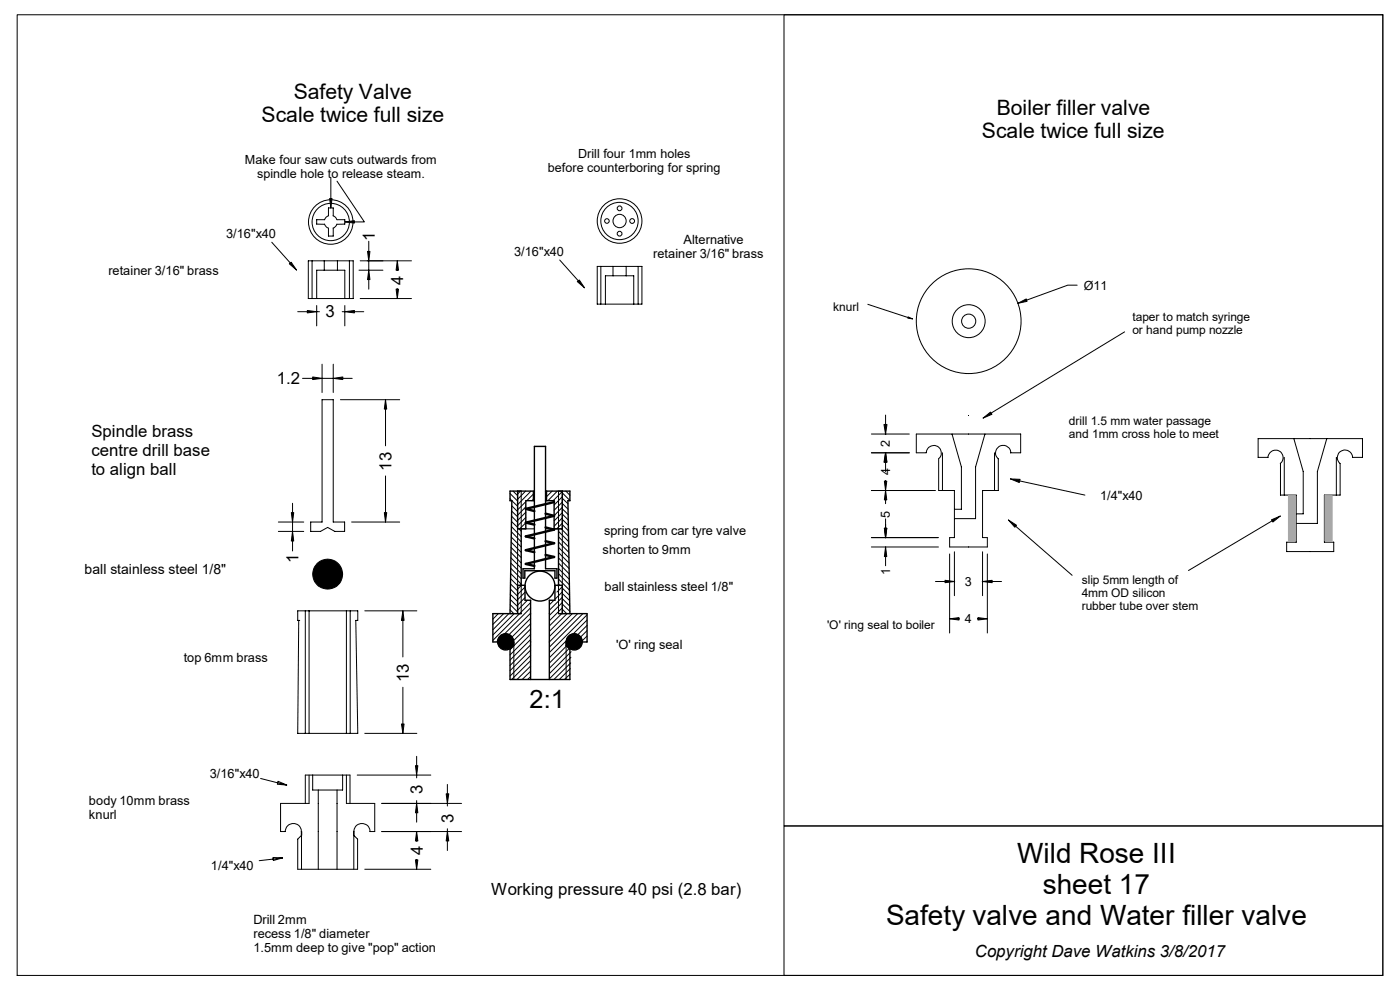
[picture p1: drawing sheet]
<svg xmlns="http://www.w3.org/2000/svg" width="297mm" height="210mm" viewBox="0 0 297 210" stroke-linecap="round" stroke-linejoin="round" font-family="sans-serif">
<g fill="none" stroke="#000" stroke-width=".21">
<path d="M184.1 64.6l8.5 2.8M192.7 67.2l.9 .4-1-.1zM215.9 64.3l1.8-.9 .2 .5zM228.5 60.5h-2l-8.7 3.2M238.6 70.4l-28.3 17.2M184.9 96.1h8M184.9 92.1h8M187.5 90h.7l-.3 2.1zM187.8 92l.1 .1zM187.8 96l.1 .1zM187.8 98l.1 .1zM187.9 88.1v1.9"/>
<path d="M187.9 98v2M187.9 96.1l.3 1.9h-.7zM187.9 96.1l.2 1.9h-.5zM196.5 96a1.58 1.58 0 0 1 2.3-1.3 1.58 1.58 0 0 1 .3 2.6M196.5 96.1h-2.1v-4h22.1v4h-2.1M199.1 97.3v6.8h3.4v9.9h-1M199.9 96.1v8M202 92.1l2 7v8.9h-1.5M208.6 88.7l1.5-1.3 .3 .5zM209 92.1l-2 7v10.9h-4.5M211 96.1v8M211.8 97.3v6.8h-3.4v9.9h1.1"/>
<path d="M214.4 96.1a1.62 1.62 0 0 0-2.3-1.5 1.62 1.62 0 0 0-.3 2.7M271.7 98.3v6.7h3.3v10h-2v2h10v-2h-2v-10h3.3v-6.7M272.5 97v8M274.5 93l2 7v9h-1.5M281.5 93l-2 7v11h-4.5M283.5 97v8M286.9 97h2.2v-4h-22.2v4h2.1a1.6 1.6 0 0 1 2.3-1.4 1.6 1.6 0 0 1 .3 2.7M286.9 97.1a1.61 1.61 0 0 0-2.2-1.5 1.61 1.61 0 0 0-.4 2.7M184.9 104.1h13.6M184.9 114h14.2M184.9 116h14.2M187.6 102.1h.5l-.2 2z"/>
<path d="M187.6 112.1h.5l-.2 1.9zM187.8 102l.1 .1zM187.8 114l.1 .1zM187.9 106v.8M187.9 110.1v2M187.9 118.1v1.9M187.9 104.1l.2 1.9h-.5zM187.9 116l.2 2.1h-.5zM201.5 116h8M214 110.3l1.6 1.1-.3 .4zM214.4 101.6l2 .1-.2 .7zM215.5 111.6l12 10.4"/>
<path d="M216.3 102l13.9 3M166.3 175.2h127.1v31.7h-127.1z"/>
<circle cx="205.5" cy="68.1" r="11.1"/>
<circle cx="205.5" cy="68.1" r="3.5"/>
<circle cx="205.5" cy="68.1" r="1.5"/>
</g>
<g fill="#000">
<path d="M192.7 67.2l.9 .4-1-.2 1 .2-1-.1z" fill-rule="evenodd"/>
<path d="M215.9 64.3l1.8-.9 .2 .5-2 .4 1.9-.6z" fill-rule="evenodd"/>
<path d="M187.9 96.1l.3 1.9h-.7l.4-1.9v1.9z" fill-rule="evenodd"/>
<path d="M187.5 90h.7l-.3 2.1v-2.1v2.1z" fill-rule="evenodd"/>
<path d="M187.9 96.1l.2 1.9h-.5l.3-1.9v1.9z" fill-rule="evenodd"/>
<path d="M208.6 88.7l1.5-1.3 .3 .5-1.8 .8 1.7-1.1z" fill-rule="evenodd"/>
<path d="M187.6 102.1h.5l-.2 2v-2v2z" fill-rule="evenodd"/>
<path d="M187.9 104.1l.2 1.9h-.5l.3-1.9v1.9z" fill-rule="evenodd"/>
<path d="M187.6 112.1h.5l-.2 1.9v-1.9v1.9z" fill-rule="evenodd"/>
<path d="M187.9 116l.2 2.1h-.5l.3-2.1v2.1z" fill-rule="evenodd"/>
<path d="M187.6 112.1h.5l-.2 1.9v-1.9v1.9z" fill-rule="evenodd"/>
<path d="M214 110.3l1.6 1.1-.3 .4-1.3-1.5 1.5 1.3z" fill-rule="evenodd"/>
<path d="M214.4 101.6l2 .1-.2 .7-1.8-.8 1.9 .4z" fill-rule="evenodd"/>
</g>
<path d="M273.3 105.2h1.6v9.6h-1.6z" fill-rule="evenodd" fill="#a8a8a8"/>
<path d="M273.3 105.2h1.6v9.6h-1.6z" fill="none" stroke="#a8a8a8" stroke-width=".21"/>
<path d="M281.1 105.2h1.5v9.6h-1.5z" fill-rule="evenodd" fill="#a8a8a8"/>
<path d="M281.1 105.2h1.5v9.6h-1.5z" fill="none" stroke="#a8a8a8" stroke-width=".21"/>
<g fill="none" stroke="#000" stroke-width=".21">
<path d="M3.6 3.1h289.8v203.8h-289.8zM166.3 3.1h127.1v172.1h-127.1zM70.2 37.7v4.4M71.5 38.4l5.8 8.7h-2.1M57.7 51.4l3.9 4.4M61.4 56l.4-.4 1.1 1.7zM65.4 55.3h9.5v8h-9.5zM66.2 55.3v8M68.8 55.3v2M68.8 47.5l.5 .7 .3 .2M68.9 46.6h-1.7v.9l1.7 .1M69.6 45.8l-.5 .4-.3 .4"/>
<path d="M69.7 45.8v-1.7h1v1.7M69.7 48.4v1.7h1v-1.7M69.9 42.1h.5l-.2 2zM70.7 45.8l.5 .4 .3 .4M71.5 47.5l-.3 .5-.5 .4M71.5 46.6h1.7v.9l-1.7 .1M71.6 55.3v2M73.2 47.1l2-.3v.5zM74.1 55.3v8M76.2 57.3h5M76.4 55.3h10.9M78 53.3h.5l-.3 2z"/>
<path d="M78.2 57.3l.3 2h-.5zM78.2 51.2v2.1M78.2 55.3v2M78.2 59.3v2M84.2 57.3l.1 .1zM84.3 55.3l.2 2h-.5zM118.7 55.2l4 4.4M122.5 59.7l.4-.3 1.1 1.6zM126.7 56.5h9.5v8h-9.5zM127.5 56.5v8M130 56.5v2M132.8 56.5v2"/>
<path d="M135.4 56.5v8M63.2 66.1h2M65.2 65.9l2 .2-2 .3zM66.3 80l2 .3-2 .2zM67.2 63.3v-6h6v6M67.2 64.8v4.3M67.2 66.1h.6M68.3 77.3v6M70.7 77.3v6M72.6 66.1h.6M73.2 64.8v4.3M73.2 66.1l2-.2v.5z"/>
<path d="M75.2 66.1h2M76.4 63.3h10.9M84 61.3h.5l-.2 2zM84.2 61.3l.1 .1zM128.4 64.5v-6h6.1v6M64.2 80.3h2.1M68.3 84.8h2.4v25.9h2.4v2h-2.1l-1.5-.8-1.5 .8h-2.1v-2h2.4zM68.3 80.3h2.4M70.7 80.3l2-.3v.5zM72.2 84.8h12.6M72.7 80.3h2M81.8 84.8l.2 2h-.5z"/>
<path d="M81.8 86.8v7.8M59.1 110.7h5.3M59.1 112.7h5.3M61.8 108.8h.5l-.2 1.9zM62.1 106.8v2M62.1 110.7v2M62.1 114.8v2.1M62.1 112.7l.2 2.1h-.5zM74.6 110.7h10.2M81.5 108.8h.5l-.2 1.9zM81.8 101v7.8M108.2 104.7l1.6 1.6"/>
<path d="M108.2 105.8l1.6 1.6M108.4 118.3l2.2 2.2M108.4 119.5l2.2 2.2M108.4 116.1l2.2 2.2M108.4 117.2l2.2 2.2M108.5 113.9l2.1 2.1M108.5 115l2.1 2.2M108.5 110.6l1.3 1.3M108.5 111.7l2.1 2.1M108.5 112.8l2.1 2.1M108.5 108.4l1.3 1.2M108.5 109.5l1.3 1.3"/>
<path d="M108.6 107.3l1.2 1.2M108.8 104.2l1 1M109.8 112.2h3.6M109.8 104.2v26M110.1 112.2l.5 .5M110.4 104.2l-.6 .6M110.6 104.2v8M111.5 104.2l-1.7 1.7M111.5 112l-.1 .2M111.5 110.9l-1.3 1.3M111.5 109.8l-1.7 1.7M111.5 108.7l-1.7 1.7"/>
<path d="M111.5 107.5l-1.7 1.8M111.5 106.4l-1.7 1.8M112.6 104.2l-2.8 2.9M113.2 105.9l-.3 .3M113.2 104.8l-1.4 1.4M115.7 112.2h3.6M116 104.2l-.2 .2M117.1 104.2l-1.2 1.3M118.2 104.2l-2 2M118.5 104.2v8M118.5 119.5l2.3 2.3M118.5 112.7l2.2 2.2"/>
<path d="M118.5 113.9l2.2 2.1M118.5 115l2.2 2.2M118.5 116.1l2.2 2.2M118.5 117.2l2.2 2.3M118.5 118.4l2.2 2.2M119.1 112.2l1.5 1.5M119.3 104.3l-2 1.9M119.3 112.1l-.1 .1M119.3 111l-1.2 1.2M119.3 109.9l-1.7 1.7M119.3 108.8l-1.7 1.7M119.3 107.6l-1.7 1.8"/>
<path d="M119.3 106.5l-1.7 1.7M119.3 105.4l-1.7 1.7M119.3 104.6l1.6 1.6M119.3 105.7l1.2 1.2M119.3 106.8l1.2 1.2M119.3 107.9l1.3 1.3M119.3 109.1l1.3 1.2M119.3 110.2l1.3 1.3M119.3 111.3l1.3 1.3M119.3 104.2v26M120.1 104.2l.8 .9M201.5 114v2"/>
<path d="M201.5 117.5v16.8M202.5 117.1v9.3M208.4 117.1v9.3M209.5 114v2M209.5 117.5v16.8M269.7 110.3l1.9-.8-1.6 1.2zM269.9 110.5l-17.8 10.5M63.4 131.6l-.2 24h12.7l-.4-24h.4v-2h-12.7v2h.4M64.8 129.6v26M65.6 129.6v26M73.5 129.6v26M74.3 129.6v26"/>
<path d="M77.4 129.6h11M85.5 129.6l.2 2h-.5zM85.5 131.6v7.8M104.6 130.2h.1M105.5 136.1a1.71 1.71 0 0 1 1.8-1.6 1.71 1.71 0 0 1 1.7 1.6M105.6 135.9l-.2 .2M105.7 130.2l-1.1 1.2M106.8 130.2l-2.2 2.3M107.9 130.2l-3.3 3.4M108.2 129.4l.8 .8M108.2 126.1l1.6 1.5M108.2 127.2l1.6 1.5"/>
<path d="M108.2 128.3l1.6 1.5M108.3 123.9l1.5 1.4M108.3 125l1.5 1.5M108.3 121.7l2.3 2.2M108.3 122.8l1.5 1.4M108.4 120.6l2.2 2.2M109 136.2v7.9M109.1 130.2l-4.5 4.5M110.5 124.1h.2v.1h-.2zM110.6 124.2v6h-2.4M110.6 124.2l-.8 .8M111.4 126.8l-1.6 1.6"/>
<path d="M111.4 125.6l-1.6 1.6M111.4 124.5l-1.6 1.6M111.9 127.3l-2.1 2.2M112.6 139.1l-4.4 4.3M112.6 137.9l-4.4 4.4M112.6 136.8l-4.4 4.4M112.6 135.7l-4.4 4.3M112.6 134.6l-4.4 4.3M112.6 133.4l-4.4 4.4M112.6 132.3l-3.6 3.6M112.6 131.2l-4 3.9M112.6 130.1l-4.6 4.5"/>
<path d="M112.6 128.9l-5.5 5.6M112.6 127.8l-8 8M117.5 127.3l-1 1M118.4 124.1h.2v.1h-.2zM118.4 124.2v.1M118.5 124.2v6h2.4M118.5 124l.2 .2M118.5 120.6l2.3 2.3M118.5 121.7l2.3 2.3M118.5 122.9l2.3 2.3M119.3 124.8l1.5 1.5M119.3 127l1.6 1.6"/>
<path d="M119.3 129.2l.9 1M119.3 125.9l1.6 1.5M119.3 128.1l1.6 1.6M119.3 128.9l-2.8 2.8M119.3 126.7l-2.8 2.8M119.3 124.5l-1.1 1.1M119.3 130l-2.8 2.8M119.3 127.8l-2.8 2.8M119.3 125.6l-1.5 1.5M120.1 136.1a1.71 1.71 0 0 1 1.7-1.6 1.71 1.71 0 0 1 1.7 1.6M120.1 136.2v7.9M120.1 136l-3.6 3.5"/>
<path d="M120.3 130.2l-3.8 3.7M120.5 136.7l-4 4M120.9 137.4l-4.4 4.4M121.1 139.4l-4.6 4.6M121.2 138.3l-4.7 4.6M121.4 130.2l-4.9 4.8M122.6 130.2l-6.1 6M123.7 130.2l-7.2 7.1M124.5 136.1l-.1 .1M124.5 134.9l-1 1M124.5 133.8l-1.3 1.3M124.5 132.7l-1.9 1.9"/>
<path d="M124.5 131.5l-2.9 3M124.5 130.4l-8 8M198.5 123.4h2M200.5 123.1l2 .3-2 .2zM201.5 131.3l2-.3v.5zM202.4 123.3l.1 .1zM203.4 131.2l.1 .1zM207.4 131.2l.1 .1zM207.5 131l2 .3-2 .2zM208.4 123.3l.1 .1zM208.4 123.4l2.1-.3v.5zM210.5 123.4h2"/>
<path d="M77.4 155.6h11M85.2 153.6h.5l-.2 2zM85.5 145.8v7.8M112.6 143.6l-.7 .5M112.6 142.4l-1.8 1.7M112.6 141.3l-2.9 2.8M112.6 140.2l-4.1 3.9M120.9 143l-1.1 1.1M121 141.8l-2.3 2.3M121.1 140.6l-3.6 3.5M55.3 165.1l5.5 1.4-1.8-.8-.2 .7 2 .1M64 177.2l-.8 .8v6.4h12.7v-6.4l-.8-.8"/>
<path d="M64 176.4v8M64.8 170.4v-6h9.5v6M65.6 164.4v6h-6.1v6h1a1.71 1.71 0 0 1 1.7-1.7 1.71 1.71 0 0 1 1.7 1.7M66.3 164.4v3.2h6.4v-3.2M67.5 167.6v16.8M71.5 167.6v16.8M73.5 164.4v6h6v6h-1a1.71 1.71 0 0 0-1.7-1.7 1.71 1.71 0 0 0-1.7 1.7v8M75.8 164.4h15.6M81 176.4h16.9M81 170.4h16.9M88.1 162.4h.5l-.2 2zM88.3 178.4h.1z"/>
<path d="M88.4 170.4l.2 2h-.5zM88.4 176.4l.2 2h-.5zM88.4 160.4v2M88.4 164.4v.6M88.4 169.8v.6M88.4 172.4v2M94.7 168.4h.5l-.3 2zM94.9 166.4v2M94.9 170.4v.6M94.9 175.8v.6M94.9 178.4v2M94.9 176.4l.3 2h-.5z"/>
<path d="M59.9 182l-1.9 .5-.1-.6 2 .1-4.9 .6M77.4 184.4h14M88.1 182.4h.5l-.2 2zM88.3 182.4l.1 .1z"/>
<circle cx="70.2" cy="47.1" r="4.7"/>
<circle cx="70.2" cy="47.1" r="4"/>
<circle cx="128.8" cy="46.9" r=".49"/>
<circle cx="131.4" cy="46.9" r="4"/>
<circle cx="131.4" cy="46.9" r="1.41"/>
<circle cx="131.4" cy="44.2" r=".51"/>
<circle cx="131.4" cy="49.6" r=".51"/>
<circle cx="131.5" cy="46.9" r="4.7"/>
<circle cx="134.1" cy="46.9" r=".51"/>
<circle cx="69.5" cy="121.8" r="3.2"/>
</g>
<g fill="#000">
<path d="M61.4 56l.4-.4 1.1 1.7-1.3-1.5 1.3 1.5z" fill-rule="evenodd"/>
<path d="M69.9 42.1h.5l-.2 2v-2v2z" fill-rule="evenodd"/>
<path d="M73.2 47.1l2-.3v.5l-2-.2h2z" fill-rule="evenodd"/>
<path d="M78 53.3h.5l-.3 2v-2v2z" fill-rule="evenodd"/>
<path d="M78.2 57.3l.3 2h-.5l.2-2v2z" fill-rule="evenodd"/>
<path d="M84.3 55.3l.2 2h-.5l.3-2v2z" fill-rule="evenodd"/>
<path d="M122.5 59.7l.4-.3 1.1 1.6-1.3-1.4 1.3 1.4z" fill-rule="evenodd"/>
<path d="M65.2 65.9l2 .2h-2h2l-2 .3z" fill-rule="evenodd"/>
<path d="M73.2 66.1l2-.2v.5l-2-.3h2z" fill-rule="evenodd"/>
<path d="M84 61.3h.5l-.2 2v-2v2z" fill-rule="evenodd"/>
<path d="M66.3 80l2 .3h-2h2l-2 .2z" fill-rule="evenodd"/>
<path d="M70.7 80.3l2-.3v.5l-2-.2h2z" fill-rule="evenodd"/>
<path d="M81.8 84.8l.2 2h-.5l.3-2v2z" fill-rule="evenodd"/>
<path d="M62.1 112.7l.2 2.1h-.5l.3-2.1v2.1z" fill-rule="evenodd"/>
<path d="M61.8 108.8h.5l-.2 1.9v-1.9v1.9z" fill-rule="evenodd"/>
<path d="M81.5 108.8h.5l-.2 1.9v-1.9v1.9z" fill-rule="evenodd"/>
<path d="M269.7 110.3l1.9-.8-1.7 1 1.7-1-1.6 1.2z" fill-rule="evenodd"/>
<path d="M85.5 129.6l.2 2h-.5l.3-2v2z" fill-rule="evenodd"/>
<path d="M200.5 123.1l2 .3h-2h2l-2 .2z" fill-rule="evenodd"/>
<path d="M201.5 131.3l2-.3v.5l-2-.2h2z" fill-rule="evenodd"/>
<path d="M207.5 131l2 .3h-2h2l-2 .2z" fill-rule="evenodd"/>
<path d="M208.4 123.4l2.1-.3v.5l-2.1-.2h2.1z" fill-rule="evenodd"/>
<path d="M85.2 153.6h.5l-.2 2v-2v2z" fill-rule="evenodd"/>
<path d="M88.1 162.4h.5l-.2 2v-2v2z" fill-rule="evenodd"/>
<path d="M88.4 170.4l.2 2h-.5l.3-2v2z" fill-rule="evenodd"/>
<path d="M88.4 176.4l.2 2h-.5l.3-2v2z" fill-rule="evenodd"/>
<path d="M94.9 176.4l.3 2h-.5l.2-2v2z" fill-rule="evenodd"/>
<path d="M94.7 168.4h.5l-.3 2v-2v2z" fill-rule="evenodd"/>
<path d="M88.1 182.4h.5l-.2 2v-2v2z" fill-rule="evenodd"/>
<circle cx="69.5" cy="121.8" r="3.2"/>
<circle cx="107.3" cy="136.1" r="1.69"/>
<circle cx="121.8" cy="136.1" r="1.7"/>
</g>
<g fill="none" stroke="#000" stroke-width=".3">
<path d="M113.4 94.7h2.3v25.9h2.5v2h-.5v-1.5h-6.4v1.5h-.3v-2h2.4zM109.8 104.2v8h1.7v-6h1.9M110.6 112.2v12M113.2 104.2v2M113.4 104.2h-5.2v2h.4l-.4 24M115.7 104.2h5.2v2h-.4l.4 24M116 104.2v2M118.5 112.2v12M119.3 104.2v8h-1.7v-6h-1.9M109 136.2v.7l-.8 .9v6.3h12.7v-6.3l-.8-.9v-.7M109.8 130.2v-6h1.6v3.1h1.2v16.8M110.6 130.2h-6v6h.9"/>
<path d="M118.5 130.2h6v6h-1M119.3 130.2v-6h-1.6v3.1h-1.2v16.8M64 176.4v.8M75.1 176.4v.8"/>
<circle cx="107.3" cy="136.2" r="1.7"/>
<circle cx="114.6" cy="124.3" r="3.2"/>
<circle cx="121.8" cy="136.2" r="1.7"/>
</g>
<path d="M115.7 109l1.9 .4-6.1 1.5 1.9 .4M115.7 111.9l1.9 .5-6.1 1.4 1.9 .4M115.7 114.8l1.9 .4-6.1 1.5 1.9 .4M115.7 117.7l1.9 .5-6.1 1.4 1.9 .5M117.6 106.5l-6.1 1.4 1.9 .5" fill="none" stroke="#000" stroke-width=".51"/>
<g font-size="5.9">
<text x="215.8" y="183">Wild Rose III</text>
<text x="221.2" y="189.7">sheet 17</text>
<text x="188" y="196.3">Safety valve and Water filler valve</text>
</g>
<text font-size="5.4" x="112.4" y="150.2">2:1</text>
<g font-size="4.5">
<text x="62.3" y="20.9">Safety Valve</text>
<text x="55.5" y="25.9">Scale twice full size</text>
<text x="208.3" y="29.3">Scale twice full size</text>
<text x="211.5" y="24.3">Boiler filler valve</text>
</g>
<g font-size="3.6">
<text x="79.5" y="51.1" transform="rotate(-90 79.5 51.1)">1</text>
<text x="85.6" y="60.4" transform="rotate(-90 85.6 60.4)">4</text>
<text x="69.1" y="67.4">3</text>
<text x="58.8" y="81.5">1.2</text>
<text x="19.4" y="92.7">Spindle brass</text>
<text x="19.4" y="96.7">centre drill base</text>
<text x="19.4" y="100.7">to align ball</text>
<text x="83.1" y="99.9" transform="rotate(-90 83.1 99.9)">13</text>
<text x="63.3" y="119.5" transform="rotate(-90 63.3 119.5)">1</text>
<text x="86.7" y="144.7" transform="rotate(-90 86.7 144.7)">13</text>
<text x="89.7" y="168.5" transform="rotate(-90 89.7 168.5)">3</text>
<text x="96.2" y="174.5" transform="rotate(-90 96.2 174.5)">3</text>
<text x="89.7" y="181.4" transform="rotate(-90 89.7 181.4)">4</text>
<text x="104.2" y="189.9">Working pressure 40 psi (2.8 bar)</text>
<text x="206.8" y="203.1">Copyright Dave Watkins 3/8/2017</text>
</g>
<text font-size="3" x="17.9" y="121.7">ball stainless steel 1/8&quot;</text>
<g font-size="2.7">
<text x="51.9" y="34.7">Make four saw cuts outwards from</text>
<text x="122.7" y="33.5">Drill four 1mm holes</text>
<text x="54.5" y="37.7">spindle hole to release steam.</text>
<text x="116.2" y="36.4">before counterboring for spring</text>
<text x="48" y="50.5">3/16&quot;x40</text>
<text x="145" y="51.8">Alternative</text>
<text x="23" y="58.3">retainer 3/16&quot; brass</text>
<text x="109.1" y="54.3">3/16&quot;x40</text>
<text x="138.6" y="54.8">retainer 3/16&quot; brass</text>
<text x="229.9" y="61.5">Ø11</text>
<text x="188.8" y="94.8" transform="rotate(-90 188.8 94.8)">2</text>
<text x="188.9" y="100.8" transform="rotate(-90 188.9 100.8)">4</text>
<text x="233.4" y="106.2">1/4&quot;x40</text>
<text x="128.1" y="113.5">spring from car tyre valve</text>
<text x="188.8" y="109.9" transform="rotate(-90 188.8 109.9)">5</text>
<text x="127.8" y="117.4">shorten to 9mm</text>
<text x="128.3" y="125.4">ball stainless steel 1/8&quot;</text>
<text x="188.9" y="122" transform="rotate(-90 188.9 122)">1</text>
<text x="204.7" y="124.3">3</text>
<text x="130.7" y="137.7">'O' ring seal</text>
<text x="204.7" y="132.2">4</text>
<text x="39" y="140.5">top 6mm brass</text>
<text x="44.5" y="165">3/16&quot;x40</text>
<text x="18.9" y="170.8">body 10mm brass</text>
<text x="18.9" y="173.8">knurl</text>
<text x="44.7" y="184.6">1/4&quot;x40</text>
<text x="53.8" y="195.9">Drill 2mm</text>
<text x="53.8" y="198.9">recess 1/8&quot; diameter</text>
<text x="53.8" y="201.9">1.5mm deep to give &quot;pop&quot; action</text>
</g>
<g font-size="2.5">
<text x="176.7" y="66">knurl</text>
<text x="240.2" y="68.1">taper to match syringe</text>
<text x="240.2" y="70.9">or hand pump nozzle</text>
<text x="226.8" y="90.1">drill 1.5 mm water passage</text>
<text x="226.8" y="92.9">and 1mm cross hole to meet</text>
<text x="229.5" y="123.8">slip 5mm length of</text>
<text x="229.5" y="126.6">4mm OD silicon</text>
<text x="229.5" y="129.4">rubber tube over stem</text>
<text x="175.5" y="133.4">'O' ring seal to boiler</text>
</g>
</svg>
